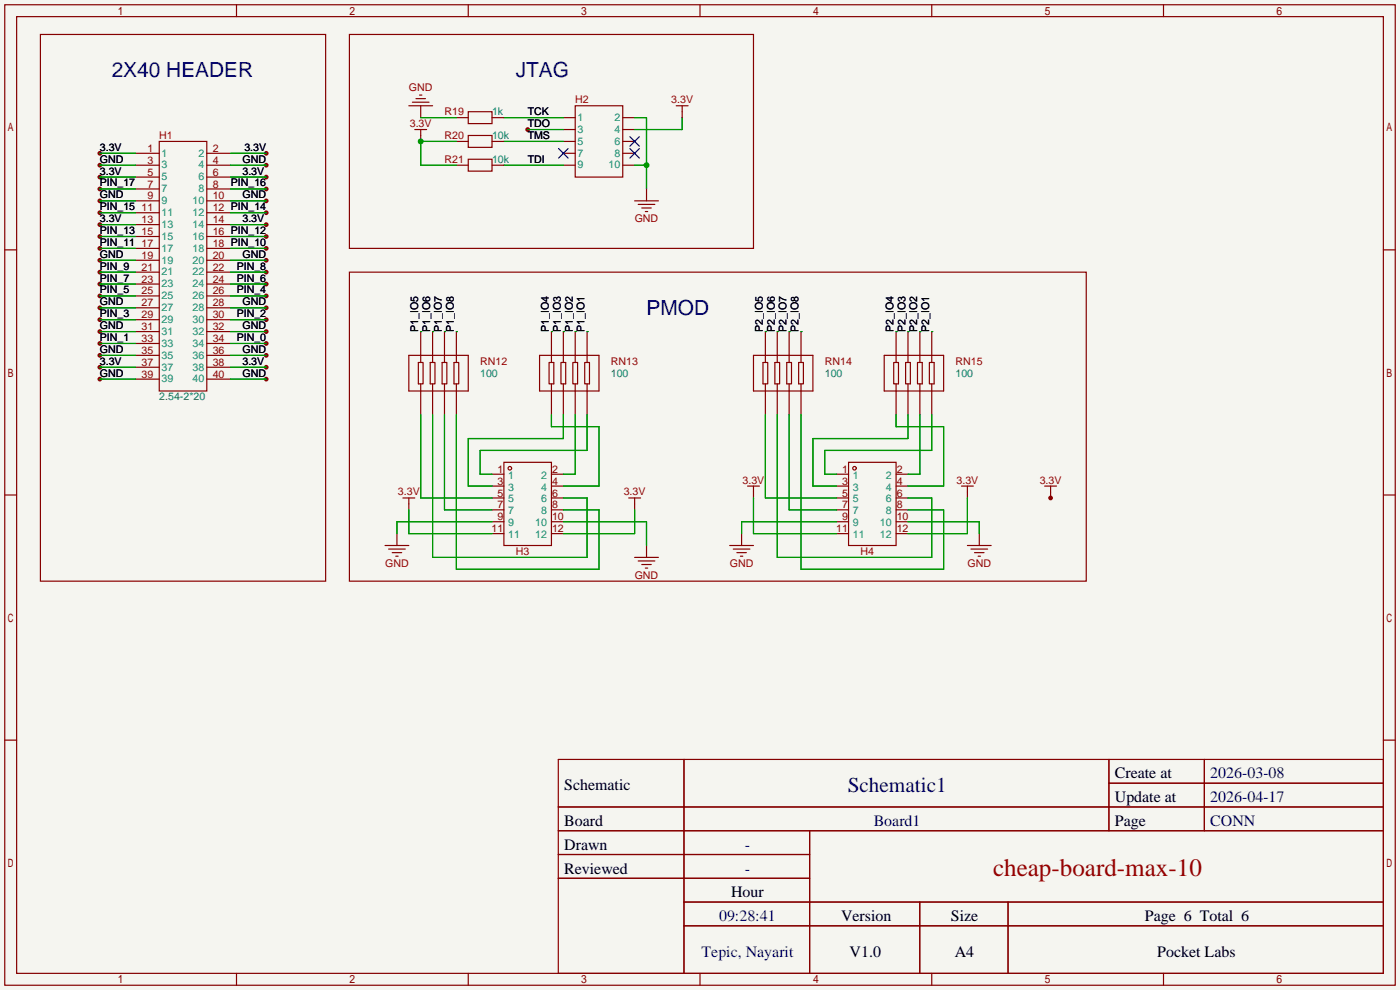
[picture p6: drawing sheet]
<svg xmlns="http://www.w3.org/2000/svg" width="299mm" height="212mm" viewBox="0 0 299 212" stroke-linecap="round" stroke-linejoin="round" font-family="sans-serif">
<path d="M0 0h299.2v211.6h-299.2z" fill="#f5f5f0"/>
<g fill="#850000">
<circle cx="224.5" cy="106.4" r=".51"/>
<circle cx="112.8" cy="27.7" r=".51"/>
<circle cx="56.9" cy="32.8" r=".51"/>
<circle cx="21.3" cy="32.8" r=".51"/>
<circle cx="56.9" cy="35.3" r=".51"/>
<circle cx="21.3" cy="35.3" r=".51"/>
<circle cx="21.3" cy="37.8" r=".51"/>
<circle cx="56.9" cy="37.8" r=".51"/>
<circle cx="21.3" cy="78.5" r=".51"/>
<circle cx="56.9" cy="78.5" r=".51"/>
<circle cx="21.3" cy="81" r=".51"/>
<circle cx="56.9" cy="81" r=".51"/>
<circle cx="56.9" cy="75.9" r=".51"/>
<circle cx="21.3" cy="75.9" r=".51"/>
<circle cx="56.9" cy="40.4" r=".51"/>
<circle cx="56.9" cy="42.9" r=".51"/>
<circle cx="21.3" cy="42.9" r=".51"/>
<circle cx="56.9" cy="45.5" r=".51"/>
<circle cx="21.3" cy="45.5" r=".51"/>
<circle cx="56.9" cy="48" r=".51"/>
<circle cx="56.9" cy="50.5" r=".51"/>
<circle cx="21.3" cy="50.5" r=".51"/>
<circle cx="56.9" cy="53.1" r=".51"/>
<circle cx="21.3" cy="53.1" r=".51"/>
<circle cx="56.9" cy="55.6" r=".51"/>
<circle cx="21.3" cy="55.6" r=".51"/>
<circle cx="56.9" cy="58.2" r=".51"/>
<circle cx="21.3" cy="58.2" r=".51"/>
<circle cx="56.9" cy="60.7" r=".51"/>
<circle cx="21.3" cy="60.7" r=".51"/>
<circle cx="56.9" cy="63.2" r=".51"/>
<circle cx="21.3" cy="63.2" r=".51"/>
<circle cx="56.9" cy="65.8" r=".51"/>
<circle cx="21.3" cy="65.8" r=".51"/>
<circle cx="56.9" cy="68.3" r=".51"/>
<circle cx="21.3" cy="68.3" r=".51"/>
<circle cx="56.9" cy="70.9" r=".51"/>
<circle cx="21.3" cy="70.9" r=".51"/>
<circle cx="56.9" cy="73.4" r=".51"/>
<circle cx="21.3" cy="73.4" r=".51"/>
<circle cx="21.3" cy="48" r=".51"/>
<circle cx="21.3" cy="40.4" r=".51"/>
</g>
<g fill="none" stroke="#850000" stroke-width=".25">
<path d="M1 1h297.2v209.6h-297.2zM3.6 3.6h292.1v204.4h-292.1zM8.6 7.4h61v116.8h-61zM50.5 1v2.6M74.7 7.4h86.3v45.7h-86.3zM100.1 1v2.6M149.6 1v2.6M199.1 1v2.6M248.7 1v2.6M29 37.8h5M29 35.3h5M29 32.8h5"/>
<path d="M34 30.2h10.2v53.4h-10.2zM44.2 37.8h5.1M44.2 35.3h5.1M44.2 32.8h5.1M87.4 22.6h5.1M88.1 21.8h3.6M88.6 27.7h2.6M88.9 21.1h2M89.7 20.3h.5M89.9 22.6v2.5M89.9 27.7v2.5M97.5 35.3h2.6"/>
<path d="M97.5 25.1h2.6M97.5 30.2h2.6M100.1 23.9h5.1v2.5h-5.1zM100.1 29h5.1v2.5h-5.1zM100.1 34h5.1v2.6h-5.1zM105.2 35.3h2.5M105.2 25.1h2.5M105.2 30.2h2.5M120.4 35.3h2.5M120.4 32.8h2.5M120.4 25.1h2.5M120.4 27.7h2.5"/>
<path d="M120.4 30.2h2.5M122.9 22.6h10.2v15.2h-10.2zM133.1 35.3h2.5M133.1 32.8h2.5M133.1 25.1h2.5M133.1 27.7h2.5M133.1 30.2h2.5M144.5 22.6h2.6M145.8 22.6v2.5M1 53.4h2.6M29 58.2h5M29 55.6h5"/>
<path d="M29 53.1h5M29 50.5h5M29 48h5M29 45.5h5M29 42.9h5M29 40.4h5M44.2 58.2h5.1M44.2 55.6h5.1M44.2 53.1h5.1M44.2 50.5h5.1M44.2 48h5.1M44.2 45.5h5.1"/>
<path d="M44.2 42.9h5.1M44.2 40.4h5.1M74.7 58.2h157.5v66h-157.5zM135.6 42.9h5.1M136.4 43.7h3.6M137.2 44.4h2M137.9 45.2h.5M138.2 40.4v2.5M295.7 53.4h2.5M29 78.5h5M29 75.9h5M29 73.4h5"/>
<path d="M29 70.9h5M29 68.3h5M29 65.8h5M29 63.2h5M29 60.7h5M44.2 78.5h5.1M44.2 75.9h5.1M44.2 73.4h5.1M44.2 70.9h5.1M44.2 68.3h5.1M44.2 65.8h5.1M44.2 63.2h5.1"/>
<path d="M44.2 60.7h5.1M87.4 75.9h12.7v7.7h-12.7zM89.4 77.5h1v4.5h-1zM89.9 70.9v6.6M91.9 77.5h1.1v4.5h-1.1zM92.5 70.9v6.6M94.5 77.5h1v4.5h-1zM95 70.9v6.6M97 77.5h1v4.5h-1zM97.5 70.9v6.6M115.3 75.9h12.7v7.7h-12.7zM117.3 77.5h1.1v4.5h-1.1z"/>
<path d="M117.9 70.9v6.6M119.9 77.5h1v4.5h-1zM120.4 70.9v6.6M122.4 77.5h1v4.5h-1zM122.9 70.9v6.6M125 77.5h1v4.5h-1zM125.5 70.9v6.6M161 75.9h12.7v7.7h-12.7zM163.1 77.5h1v4.5h-1zM163.6 70.9v6.6M165.6 77.5h1v4.5h-1zM166.1 70.9v6.6"/>
<path d="M168.1 77.5h1.1v4.5h-1.1zM168.7 70.9v6.6M170.7 77.5h1v4.5h-1zM171.2 70.9v6.6M189 75.9h12.7v7.7h-12.7zM191 77.5h1v4.5h-1zM191.5 70.9v6.6M193.5 77.5h1.1v4.5h-1.1zM194.1 70.9v6.6M196.1 77.5h1v4.5h-1zM196.6 70.9v6.6M198.6 77.5h1v4.5h-1z"/>
<path d="M199.1 70.9v6.6M29 81h5M44.2 81h5.1M89.9 82v6.6M92.5 82v6.6M95 82v6.6M97.5 82v6.6M107.7 98.8h10.2v17.8h-10.2zM117.9 82v6.6M120.4 82v6.6M122.9 82v6.6M125.5 82v6.6"/>
<path d="M163.6 82v6.6M166.1 82v6.6M168.7 82v6.6M171.2 82v6.6M181.4 98.8h10.1v17.8h-10.1zM191.5 82v6.6M194.1 82v6.6M196.6 82v6.6M199.1 82v6.6M1 105.8h2.6M82.3 116.6h5.1M83.1 117.3h3.5"/>
<path d="M83.8 118.1h2.1M84.6 118.9h.5M84.8 114v2.6M86.1 106.4h2.5M87.4 106.4v2.6M105.2 101.3h2.5M105.2 114h2.5M105.2 103.9h2.5M105.2 111.5h2.5M105.2 106.4h2.5M105.2 109h2.5M117.9 101.3h2.5"/>
<path d="M117.9 114h2.5M117.9 103.9h2.5M117.9 111.5h2.5M117.9 106.4h2.5M117.9 109h2.5M134.4 106.4h2.5M135.6 106.4v2.6M135.6 119.1h5.1M136.4 119.9h3.6M138.2 116.6v2.5M156 116.6h5M156.7 117.3h3.6"/>
<path d="M157.5 118.1h2M158.2 118.9h.5M158.5 114v2.6M159.8 103.9h2.5M161 103.9v2.5M178.8 101.3h2.6M178.8 114h2.6M178.8 103.9h2.6M178.8 111.5h2.6M178.8 106.4h2.6M178.8 109h2.6M191.5 101.3h2.6"/>
<path d="M191.5 114h2.6M191.5 103.9h2.6M191.5 111.5h2.6M191.5 106.4h2.6M191.5 109h2.6M205.5 103.9h2.5M206.8 116.6h5M206.8 103.9v2.5M207.5 117.3h3.6M208.3 118.1h2M209 118.9h.5M209.3 114v2.6"/>
<path d="M223.3 103.9h2.5M224.5 103.9v2.5M295.7 105.8h2.5M137.2 120.6h2M137.9 121.4h.5M1 158.2h2.6M295.7 158.2h2.5M119.3 162.3h176.4v45.7h-176.4zM119.3 172.5h176.4M119.3 177.5h176.4M146.2 162.3v45.7M173 177.5v30.5"/>
<path d="M237 162.3v15.2M237 167.4h58.7M257.4 162.3v15.2M119.3 182.6h53.7M119.3 187.7h53.7M146.2 192.8h149.5M146.2 197.9h149.5M196.6 192.8v15.2M215.4 192.8v15.2M50.5 208v2.6M100.1 208v2.6M149.6 208v2.6"/>
<path d="M199.1 208v2.6M248.7 208v2.6"/>
<circle cx="109" cy="100.1" r=".38"/>
<circle cx="182.6" cy="100.1" r=".38"/>
</g>
<path d="M119.4 31.8l2 2M121.4 31.8l-2 2M134.6 29.2l2.1 2M134.6 31.8l2.1 2M136.7 29.2l-2.1 2M136.7 31.8l-2.1 2" fill="none" stroke="#000085" stroke-width=".25"/>
<g fill="none" stroke="#009600" stroke-width=".25">
<path d="M21.3 35.3h7.7M21.3 32.8h7.7M21.3 37.8h7.7M49.3 35.3h7.6M49.3 32.8h7.6M49.3 37.8h7.6M89.9 25.1h7.6M97.5 30.2h-7.6v5.1h7.6M107.7 25.1h12.7M107.7 30.2h12.7M107.7 35.3h12.7M112.8 27.7h7.6"/>
<path d="M135.6 25.1h2.6v15.3M135.6 35.3h2.6M145.8 25.1v2.6h-10.2M21.3 40.4h7.7M21.3 42.9h7.7M21.3 45.5h7.7M21.3 48h7.7M21.3 50.5h7.7M21.3 53.1h7.7M21.3 55.6h7.7M21.3 58.2h7.7M49.3 40.4h7.6"/>
<path d="M49.3 42.9h7.6M49.3 45.5h7.6M49.3 48h7.6M49.3 50.5h7.6M49.3 53.1h7.6M49.3 55.6h7.6M49.3 58.2h7.6M21.3 78.5h7.7M21.3 75.9h7.7M21.3 60.7h7.7M21.3 63.2h7.7M21.3 65.8h7.7"/>
<path d="M21.3 68.3h7.7M21.3 70.9h7.7M21.3 73.4h7.7M49.3 78.5h7.6M49.3 75.9h7.6M49.3 60.7h7.6M49.3 63.2h7.6M49.3 65.8h7.6M49.3 68.3h7.6M49.3 70.9h7.6M49.3 73.4h7.6M89.9 70.9h.1"/>
<path d="M92.5 70.9h.1M95 70.9h.1M97.5 70.9h.1M117.9 70.9h.1M120.4 70.9h.1M122.9 70.9h.1M125.5 70.9h.1M163.6 70.9h.1M166.1 70.9h.1M168.7 70.9h.1M171.2 70.9h.1M191.5 70.9h.1"/>
<path d="M194.1 70.9h.1M196.6 70.9h.1M199.1 70.9h.1M21.3 81h7.7M49.3 81h7.6M89.9 88.6v17.8h15.3M92.5 88.6v30.5h33v-12.7h-5.1M95 88.6v20.4h10.2M97.5 88.6v33.1h30.5v-12.7h-7.6M117.9 88.6v2.6h10.1v12.7h-7.6M120.4 88.6v5.1h-20.3v10.2h5.1M122.9 88.6v12.7h-2.5"/>
<path d="M125.5 88.6v7.7h-22.9v5h2.6M163.6 88.6v17.8h15.2M166.1 88.6v30.5h33v-12.7h-5M168.7 88.6v20.4h10.1M171.2 88.6v33.1h30.5v-12.7h-7.6M191.5 88.6v2.6h10.2v12.7h-7.6M194.1 88.6v5.1h-20.4v10.2h5.1M196.6 88.6v12.7h-2.5M199.1 88.6v7.7h-22.8v5h2.5M87.4 109v5h17.8M105.2 111.5h-20.4v2.5M120.4 111.5h17.8v5.1"/>
<path d="M135.6 109v5h-15.2M161 106.4v7.6h17.8M178.8 111.5h-20.3v2.5M194.1 111.5h15.2v2.5M206.8 106.4v7.6h-12.7"/>
</g>
<g fill="#009600">
<circle cx="138.2" cy="35.3" r=".63"/>
<circle cx="89.9" cy="30.2" r=".63"/>
</g>
<text font-size="5.4" fill="#900" x="212.2" y="187.2">cheap-board-max-10</text>
<g font-size="4.5" fill="#0000c2">
<text x="23.9" y="16.5">2X40 HEADER</text>
<text x="110.2" y="16.5">JTAG</text>
<text x="138.2" y="67.3">PMOD</text>
</g>
<text font-size="4.5" fill="#009" x="181.2" y="169.2">Schematic1</text>
<g font-size="3.4">
<text x="238.3" y="166.4">Create at</text>
<text x="120.6" y="168.9">Schematic</text>
<text x="238.3" y="171.4">Update at</text>
<text x="120.6" y="176.5">Board</text>
<text x="238.3" y="176.5">Page</text>
<text x="120.6" y="181.6">Drawn</text>
<text x="120.6" y="186.7">Reviewed</text>
<text x="156.3" y="191.8">Hour</text>
<text x="179.8" y="196.8">Version</text>
<text x="203.2" y="196.8">Size</text>
<text x="244.7" y="196.8">Page 6 Total 6</text>
<text x="181.6" y="204.5">V1.0</text>
<text x="204.1" y="204.5">A4</text>
<text x="247.3" y="204.5">Pocket Labs</text>
</g>
<g font-size="3.4" fill="#009">
<text x="258.7" y="166.4">2026-03-08</text>
<text x="258.7" y="171.4">2026-04-17</text>
<text x="186.7" y="176.5">Board1</text>
<text x="258.7" y="176.5">CONN</text>
<text x="159.2" y="181.6">-</text>
<text x="159.2" y="186.7">-</text>
</g>
<g font-size="3.4" fill="#0000c2">
<text x="153.7" y="196.8">09:28:41</text>
<text x="149.9" y="204.5">Tepic, Nayarit</text>
</g>
<g font-size="2.3" fill="#a90000">
<text x="87.4" y="19.5">GND</text>
<text x="122.9" y="22.1">H2</text>
<text x="143.5" y="22.1">3.3V</text>
<text x="34" y="29.7">H1</text>
<text x="87.6" y="27.1">3.3V</text>
<text x="95" y="24.6">R19</text>
<text x="95" y="29.7">R20</text>
<text x="95" y="34.8">R21</text>
<text x="135.7" y="47.5">GND</text>
<text x="102.6" y="77.9">RN12</text>
<text x="130.6" y="77.9">RN13</text>
<text x="176.3" y="77.9">RN14</text>
<text x="204.2" y="77.9">RN15</text>
<text x="85" y="105.9">3.3V</text>
<text x="133.3" y="105.9">3.3V</text>
<text x="158.7" y="103.3">3.3V</text>
<text x="204.4" y="103.3">3.3V</text>
<text x="222.2" y="103.3">3.3V</text>
<text x="110.2" y="118.6">H3</text>
<text x="183.9" y="118.6">H4</text>
<text x="82.3" y="121.1">GND</text>
<text x="135.7" y="123.7">GND</text>
<text x="156" y="121.1">GND</text>
<text x="206.8" y="121.1">GND</text>
</g>
<g font-size="2.3" fill="#006464">
<text x="105.2" y="24.6">1k</text>
<text x="105.2" y="29.7">10k</text>
<text x="105.2" y="34.8">10k</text>
<text x="102.6" y="80.5">100</text>
<text x="130.6" y="80.5">100</text>
<text x="176.3" y="80.5">100</text>
<text x="204.2" y="80.5">100</text>
<text x="34" y="85.6">2.54-2*20</text>
</g>
<g font-size="2.3">
<text x="112.8" y="24.6">TCK</text>
<text x="112.8" y="27.1">TDO</text>
<text x="112.8" y="29.7">TMS</text>
<text x="21.3" y="32.2">3.3V</text>
<text x="21.3" y="34.8">GND</text>
<text x="51.8" y="34.8">GND</text>
<text x="52.2" y="32.2">3.3V</text>
<text x="112.8" y="34.8">TDI</text>
<text x="21.3" y="37.3">3.3V</text>
<text x="21.3" y="39.8">PIN_17</text>
<text x="49.3" y="39.8">PIN_16</text>
<text x="51.8" y="37.3">3.3V</text>
<text x="21.3" y="42.4">GND</text>
<text x="21.3" y="44.9">PIN_15</text>
<text x="21.3" y="47.5">3.3V</text>
<text x="51.8" y="47.5">3.3V</text>
<text x="51.9" y="42.4">GND</text>
<text x="21.3" y="50">PIN_13</text>
<text x="21.3" y="52.5">PIN_11</text>
<text x="21.3" y="55.1">GND</text>
<text x="21.3" y="57.6">PIN_9</text>
<text x="50.6" y="57.6">PIN_8</text>
<text x="51.9" y="55.1">GND</text>
<text x="21.3" y="60.2">PIN_7</text>
<text x="21.3" y="62.7">PIN_5</text>
<text x="21.3" y="65.2">GND</text>
<text x="50.6" y="60.2">PIN_6</text>
<text x="50.6" y="62.7">PIN_4</text>
<text x="51.9" y="65.2">GND</text>
<text x="21.3" y="67.8">PIN_3</text>
<text x="21.3" y="70.3">GND</text>
<text x="50.6" y="67.8">PIN_2</text>
<text x="51.9" y="70.3">GND</text>
<text x="89.4" y="70.9" transform="rotate(-90 89.4 70.9)">P1_IO5</text>
<text x="91.9" y="70.9" transform="rotate(-90 91.9 70.9)">P1_IO6</text>
<text x="94.5" y="70.9" transform="rotate(-90 94.5 70.9)">P1_IO7</text>
<text x="97" y="70.9" transform="rotate(-90 97 70.9)">P1_IO8</text>
<text x="117.3" y="70.9" transform="rotate(-90 117.3 70.9)">P1_IO4</text>
<text x="119.9" y="70.9" transform="rotate(-90 119.9 70.9)">P1_IO3</text>
<text x="122.4" y="70.9" transform="rotate(-90 122.4 70.9)">P1_IO2</text>
<text x="124.9" y="70.9" transform="rotate(-90 124.9 70.9)">P1_IO1</text>
<text x="163" y="70.9" transform="rotate(-90 163 70.9)">P2_IO5</text>
<text x="165.6" y="70.9" transform="rotate(-90 165.6 70.9)">P2_IO6</text>
<text x="168.1" y="70.9" transform="rotate(-90 168.1 70.9)">P2_IO7</text>
<text x="170.7" y="70.9" transform="rotate(-90 170.7 70.9)">P2_IO8</text>
<text x="191" y="70.9" transform="rotate(-90 191 70.9)">P2_IO4</text>
<text x="193.5" y="70.9" transform="rotate(-90 193.5 70.9)">P2_IO3</text>
<text x="196.1" y="70.9" transform="rotate(-90 196.1 70.9)">P2_IO2</text>
<text x="198.6" y="70.9" transform="rotate(-90 198.6 70.9)">P2_IO1</text>
<text x="21.3" y="77.9">3.3V</text>
<text x="21.3" y="75.4">GND</text>
<text x="21.3" y="72.9">PIN_1</text>
<text x="50.6" y="72.9">PIN_0</text>
<text x="51.8" y="77.9">3.3V</text>
<text x="51.8" y="75.4">GND</text>
<text x="21.3" y="80.5">GND</text>
<text x="51.8" y="80.5">GND</text>
</g>
<g font-size="2.3" fill="#008484">
<text x="123.4" y="25.9">1</text>
<text x="123.4" y="28.4">3</text>
<text x="131.3" y="25.9">2</text>
<text x="131.3" y="28.4">4</text>
<text x="34.5" y="33.5">1</text>
<text x="42.4" y="33.5">2</text>
<text x="123.4" y="30.9">5</text>
<text x="123.4" y="33.5">7</text>
<text x="131.3" y="30.9">6</text>
<text x="131.3" y="33.5">8</text>
<text x="34.5" y="41.1">7</text>
<text x="34.5" y="38.6">5</text>
<text x="34.5" y="36">3</text>
<text x="42.4" y="41.1">8</text>
<text x="42.4" y="38.6">6</text>
<text x="42.4" y="36">4</text>
<text x="123.4" y="36">9</text>
<text x="130.1" y="36">10</text>
<text x="34.5" y="46.2">11</text>
<text x="34.5" y="43.6">9</text>
<text x="41.2" y="46.2">12</text>
<text x="41.2" y="43.6">10</text>
<text x="34.5" y="53.8">17</text>
<text x="34.5" y="51.3">15</text>
<text x="34.5" y="48.7">13</text>
<text x="41.2" y="53.8">18</text>
<text x="41.2" y="51.3">16</text>
<text x="41.2" y="48.7">14</text>
<text x="34.5" y="58.9">21</text>
<text x="34.5" y="56.3">19</text>
<text x="41.2" y="58.9">22</text>
<text x="41.2" y="56.3">20</text>
<text x="34.5" y="64">25</text>
<text x="34.5" y="61.4">23</text>
<text x="41.2" y="64">26</text>
<text x="41.2" y="61.4">24</text>
<text x="34.5" y="71.6">31</text>
<text x="34.5" y="69">29</text>
<text x="34.5" y="66.5">27</text>
<text x="41.2" y="71.6">32</text>
<text x="41.2" y="69">30</text>
<text x="41.2" y="66.5">28</text>
<text x="34.5" y="76.7">35</text>
<text x="34.5" y="74.1">33</text>
<text x="41.2" y="76.7">36</text>
<text x="41.2" y="74.1">34</text>
<text x="34.5" y="81.7">39</text>
<text x="34.5" y="79.2">37</text>
<text x="41.2" y="81.7">40</text>
<text x="41.2" y="79.2">38</text>
<text x="108.6" y="102.3">1</text>
<text x="108.6" y="104.8">3</text>
<text x="108.6" y="107.4">5</text>
<text x="115.7" y="107.4">6</text>
<text x="115.7" y="104.8">4</text>
<text x="115.7" y="102.3">2</text>
<text x="182.3" y="102.3">1</text>
<text x="182.3" y="104.8">3</text>
<text x="182.3" y="107.4">5</text>
<text x="189.3" y="107.4">6</text>
<text x="189.3" y="104.8">4</text>
<text x="189.3" y="102.3">2</text>
<text x="108.6" y="109.9">7</text>
<text x="108.6" y="112.5">9</text>
<text x="114.4" y="112.5">10</text>
<text x="115.7" y="109.9">8</text>
<text x="182.3" y="109.9">7</text>
<text x="182.3" y="112.5">9</text>
<text x="188.1" y="112.5">10</text>
<text x="189.3" y="109.9">8</text>
<text x="108.6" y="115">11</text>
<text x="114.4" y="115">12</text>
<text x="182.3" y="115">11</text>
<text x="188.1" y="115">12</text>
</g>
<g font-size="2.3" fill="#840000">
<text x="31.5" y="35">3</text>
<text x="31.5" y="32.5">1</text>
<text x="45.5" y="35">4</text>
<text x="45.5" y="32.5">2</text>
<text x="31.5" y="40.1">7</text>
<text x="31.5" y="37.5">5</text>
<text x="45.5" y="40.1">8</text>
<text x="45.5" y="37.5">6</text>
<text x="30.2" y="47.7">13</text>
<text x="30.2" y="45.2">11</text>
<text x="31.5" y="42.6">9</text>
<text x="45.5" y="47.7">14</text>
<text x="45.5" y="45.2">12 PIN_14</text>
<text x="45.5" y="42.6">10</text>
<text x="30.2" y="52.8">17</text>
<text x="30.2" y="50.2">15</text>
<text x="45.5" y="52.8">18 PIN_10</text>
<text x="45.5" y="50.2">16 PIN_12</text>
<text x="30.2" y="57.9">21</text>
<text x="30.2" y="55.3">19</text>
<text x="45.5" y="57.9">22</text>
<text x="45.5" y="55.3">20</text>
<text x="30.2" y="65.5">27</text>
<text x="30.2" y="62.9">25</text>
<text x="30.2" y="60.4">23</text>
<text x="45.5" y="65.5">28</text>
<text x="45.5" y="62.9">26</text>
<text x="45.5" y="60.4">24</text>
<text x="30.2" y="70.6">31</text>
<text x="30.2" y="68">29</text>
<text x="45.5" y="70.6">32</text>
<text x="45.5" y="68">30</text>
<text x="30.2" y="75.6">35</text>
<text x="30.2" y="73.1">33</text>
<text x="45.5" y="75.6">36</text>
<text x="45.5" y="73.1">34</text>
<text x="30.2" y="80.7">39</text>
<text x="30.2" y="78.2">37</text>
<text x="45.5" y="80.7">40</text>
<text x="45.5" y="78.2">38</text>
<text x="106.3" y="101">1</text>
<text x="118" y="101">2</text>
<text x="180" y="101">1</text>
<text x="191.6" y="101">2</text>
<text x="106.3" y="103.6">3</text>
<text x="106.3" y="106.1">5</text>
<text x="118" y="106.1">6</text>
<text x="118" y="103.6">4</text>
<text x="180" y="103.6">3</text>
<text x="180" y="106.1">5</text>
<text x="191.6" y="106.1">6</text>
<text x="191.6" y="103.6">4</text>
<text x="105" y="113.7">11</text>
<text x="106.3" y="108.7">7</text>
<text x="106.3" y="111.2">9</text>
<text x="118" y="113.7">12</text>
<text x="118" y="111.2">10</text>
<text x="118" y="108.7">8</text>
<text x="178.7" y="113.7">11</text>
<text x="180" y="108.7">7</text>
<text x="180" y="111.2">9</text>
<text x="191.6" y="113.7">12</text>
<text x="191.6" y="111.2">10</text>
<text x="191.6" y="108.7">8</text>
</g>
</svg>
